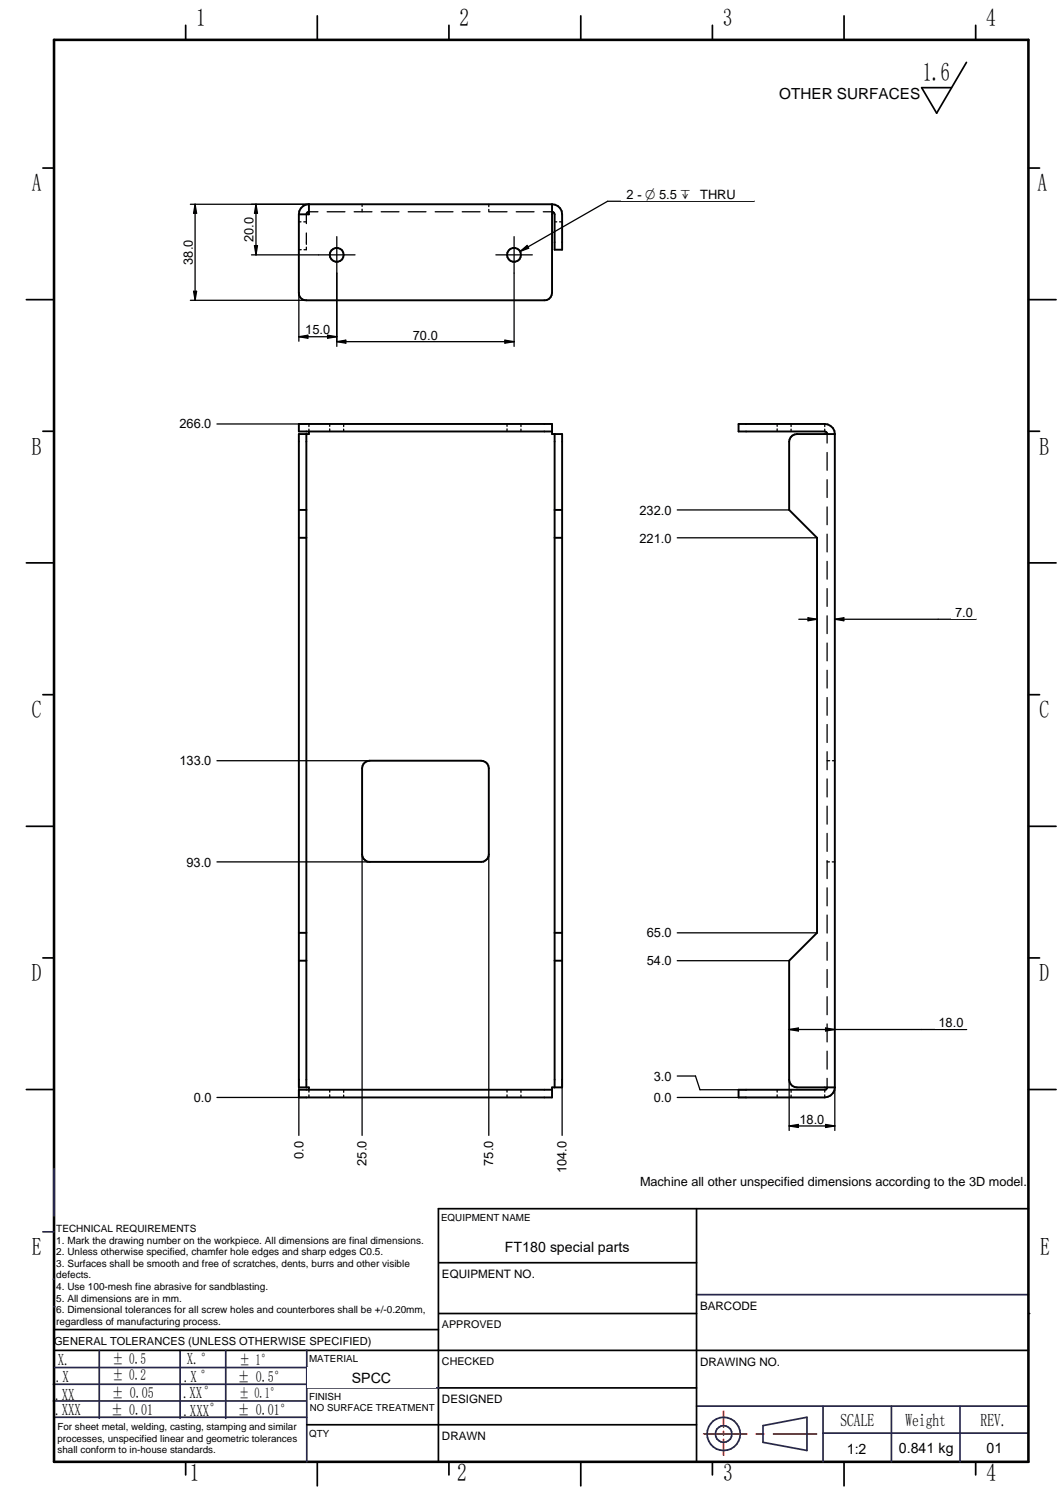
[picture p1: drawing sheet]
<svg xmlns="http://www.w3.org/2000/svg" width="210mm" height="297mm" viewBox="0 0 210 297" stroke-linecap="round" stroke-linejoin="round" font-family="sans-serif">
<g fill="none" stroke="#26264c" stroke-width=".34">
<path d="M8.5 243.3h2.2M10.5 252.6h.2M137.5 255.7h65.6M10.5 276.7h50M10.5 273.4h50M10.8 279.9h49.8M10.8 270.1h50M35.6 266.7v13.4M60.6 266.7v22M60.7 274.1h26M137.5 277.7h65.6M162.5 277.7v11"/>
<path d="M176 277.7v11M189.6 277.7v11M150.7 281.6l8.6-1.7v6.6l-8.6-1.6zM162.5 283h40.5"/>
</g>
<g fill="none" stroke="#000" stroke-width=".34">
<path d="M36.7 5v2.9M88.6 5v2.9M140.7 5v2.9M192.7 5v2.9M8.5 33.2h2.2M203.1 33.2h2.2M5.2 59.2h5.5M203.1 59.2h5.4M8.5 85.2h2.2M203.1 85.2h2.2M5.2 111.2h5.5M203.1 111.2h5.4"/>
<path d="M8.5 137.2h2.2M203.1 137.2h2.2M5.2 163.2h5.5M203.1 163.2h5.4M8.5 189.2h2.2M203.1 189.2h2.2M5.2 215.2h5.5M203.1 215.2h5.4M86.6 238.7v50M10.7 266.7h192.4M10.7 262.6h75.9M86.7 274.1h50.8"/>
<path d="M36.7 288.7v2.6M62.7 288.7v4.8M88.6 288.7v2.6M114.7 288.7v4.8M140.7 288.7v2.6M166.7 288.7v4.8M192.7 288.7v2.6"/>
</g>
<path d="M10.7 7.9h192.4v280.8h-192.4z" fill="none" stroke="#000" stroke-width=".51"/>
<path d="M142.9 278.7v3.2M138.9 283.2h8.5M142.9 282.7v.7M142.9 284.3v3.1M149.2 283.2h1.7M152.7 283.2h8.5" fill="none" stroke="#f00" stroke-width=".34"/>
<circle cx="10.6" cy="258.1" r=".17" fill="#26264c"/>
<g fill="none" stroke="#26264c" stroke-width=".34">
<path d="M10.7 230.8v9.4M19.6 266.7v13.4M44.6 266.7v13.4M60.5 266.7h.1"/>
<circle cx="142.9" cy="283.2" r="3.3"/>
<circle cx="142.9" cy="283.2" r="1.63"/>
</g>
<path d="M190.8 12.3l-5.8 10.1-3-5.1h5.9M86.6 238.7h116.5M86.7 259.4h50.8M86.7 249.4h50.8M86.6 281.4h50.9" fill="none" stroke="#000" stroke-width=".34"/>
<circle cx="203.1" cy="259.4" r=".17" fill="#000"/>
<g fill="#fff">
<path d="M137.9 271.4h64.4v6.1h-64.4z"/>
<path d="M189.9 283.9h13v4h-13z"/>
<path d="M86.9 254.9h50.2v4h-50.2z"/>
<path d="M60.7 270h25.3v4h-25.3z"/>
<path d="M87 244.3h50v4h-50z"/>
<path d="M60.8 277.1h25.2v4h-25.2z"/>
<path d="M176.4 284.1h13v4h-13z"/>
<path d="M162.7 284.1h13v4h-13z"/>
<path d="M137.9 260.4h64.5v6h-64.5z"/>
</g>
<path d="M62.7 3.1v4.8M114.7 3.1v4.8M166.7 3.1v4.8M137.5 238.7v50M60.6 281.4h26" fill="none" stroke="#000" stroke-width=".34"/>
<path d="M101.6 283.2h25.3v4h-25.3z" fill="#fff"/>
<g fill="none" stroke="#000" stroke-width=".38">
<path d="M61 40.3h48M61 40.3v2h-2M61 40.3a1.97 1.97 0 0 0-2 2M61 41.8l-.4 .3-.1 .2M109 40.3v17.5a1.48 1.48 0 0 1-1.5 1.5h-47a1.4 1.4 0 0 1-1.5-1.5v-15.5M109 40.3a1.97 1.97 0 0 1 2 2v7h-1.5v-7l-.1-.2-.4-.3M60.5 85.7v129.1M61 85.2v.5h-2v129.1h2v.4M109 85.2h-50v-1.5h50v2h2v129.1h-2v1.9h-50v-1.5h50M109.5 85.7v129.1M163.3 85.7v-.2l-.4-.3h-17.1v-1.5h17.1a2.03 2.03 0 0 1 1.9 2M164.8 85.7h-7.4a1.55 1.55 0 0 0-1.6 1.5v13.5l5.5 5.5v78l-5.5 5.5v23.5a1.55 1.55 0 0 0 1.6 1.6h7.4"/>
<path d="M164.8 85.7v129.1M59 100.7h1.5M59 106.2h1.5M109.5 100.7h1.5M109.5 106.2h1.5M71.8 150.8l.7-.5 .5-.1h22a1.55 1.55 0 0 1 1.5 1.5v17a1.48 1.48 0 0 1-1.5 1.5h-22a1.55 1.55 0 0 1-1.5-1.5v-17zM59 189.7h1.5M59 184.2h1.5M109.5 189.7h1.5M109.5 184.2h1.5M163.3 214.8l-.2 .4h-.2h-17.1v1.5h17.1a2.03 2.03 0 0 0 1.9-1.9"/>
<circle cx="66.5" cy="50.3" r="1.36"/>
<circle cx="101.5" cy="50.3" r="1.37"/>
</g>
<g fill="none" stroke="#000" stroke-width=".25">
<path d="M59 43.8h.4M59 49.3h.5M60 43.8h.5M60.5 42.3v1.9M60.5 46v2.3M60.5 48.8v.5h-.5M61 41.8h1.8M62.9 50.3h7.2M64.6 41.8h3.5M66.5 46.7v7.2M69.9 41.8h3.5M71.5 40.3v.5"/>
<path d="M71.5 41.3v.5M75.3 41.8h3.5M80.6 41.8h3.5M85.9 41.8h3.6M91.3 41.8h3.5M96.5 40.3v.5M96.5 41.4v.4M96.6 41.8h3.5M97.9 50.3h7.2M101.5 46.7v7.2M101.9 41.8h3.6M107.3 41.8h1.7"/>
<path d="M109.5 43.8h.4M110.5 43.8h.5M61 83.7v.5M61 84.8v.4M65.1 83.7v.5M65.1 84.7v.5M67.9 83.7v.5M67.9 84.8v.4M100.1 83.7v.5M100.1 84.7v.5M102.9 83.7v.5M102.9 84.8v.4"/>
<path d="M153.5 83.7v.5M153.5 84.7v.5M156.2 83.7v.5M156.2 84.8v.4M162.9 83.7v.5M162.9 84.8v.4M163.3 85.7v1.8M163.3 89.4v3.5M163.3 94.7v3.6M163.3 100.1v3.5M163.3 105.5v3.5M163.3 110.9v3.5"/>
<path d="M163.3 116.2v3.6M163.3 121.6v3.5M163.3 127v3.5M163.3 132.4v3.5M163.3 137.8v3.5M163.3 143.1v3.5M163.3 148.5v3.5M163.3 153.8v3.6M163.3 159.2v3.6M163.3 150.2h.5M164.4 150.2h.4M163.3 164.6v3.5"/>
<path d="M163.3 170v3.5M163.3 175.3v3.6M163.3 170.2h.5M164.3 170.2h.5M163.3 180.7v3.6M163.3 186.1v3.6M163.3 191.5v3.5M163.3 196.9v3.5M42.8 216.7h17.7M61 215.2v.5M61 216.2v.5M65.1 215.2v.5"/>
<path d="M65.1 216.2v.5M67.9 215.2v.5M67.9 216.3v.4M100.1 215.2v.5M100.1 216.2v.5M102.9 215.2v.5M102.9 216.3v.4M153.5 215.2v.5M153.5 216.2v.5M156.2 215.2v.5M156.2 216.3v.4M162.9 215.2v.5"/>
<path d="M162.9 216.2v.5M163.3 202.2v3.6M163.3 207.6v3.6M163.3 213v1.8"/>
</g>
<path d="M37.6 215.5h4.8v2.4h-4.8z" fill="#fff"/>
<path d="M42.8 170.2h30.2" fill="none" stroke="#000" stroke-width=".25"/>
<path d="M36.2 169h6.2v2.4h-6.2z" fill="#fff"/>
<path d="M42.8 150.2h30.2" fill="none" stroke="#000" stroke-width=".25"/>
<path d="M34.8 149h7.6v2.4h-7.6z" fill="#fff"/>
<path d="M42.8 83.7h17.7" fill="none" stroke="#000" stroke-width=".25"/>
<path d="M34.8 82.5h7.6v2.5h-7.6z" fill="#fff"/>
<path d="M59 213.2v11" fill="none" stroke="#000" stroke-width=".25"/>
<path d="M57.8 224.7h2.4v4.8h-2.4z" fill="#fff"/>
<path d="M71.5 168.7v55.5" fill="none" stroke="#000" stroke-width=".25"/>
<path d="M70.3 224.7h2.4v6.2h-2.4z" fill="#fff"/>
<path d="M96.5 168.7v55.5" fill="none" stroke="#000" stroke-width=".25"/>
<path d="M95.3 224.7h2.4v6.2h-2.4z" fill="#fff"/>
<path d="M111 213.2v11" fill="none" stroke="#000" stroke-width=".25"/>
<path d="M109.8 224.7h2.4v7.6h-2.4z" fill="#fff"/>
<path d="M59 57.8v9.6M66.5 53.9v13.5" fill="none" stroke="#000" stroke-width=".25"/>
<path d="M59.6 63.9h6.2v2.4h-6.2z" fill="#fff"/>
<path d="M66.5 53.9v14.5M101.5 53.9v14.5M59 66.5h7.5M59 66.5l1.8-.3v.6zM64.7 66.2l1.8 .3-1.8 .3z" fill="none" stroke="#000" stroke-width=".25"/>
<path d="M59 66.5l1.8-.3v.6zM64.7 66.2l1.8 .3-1.8 .3z" fill="#000"/>
<path d="M80.9 64.9h6.2v2.5h-6.2z" fill="#fff"/>
<path d="M37.6 40.3h23.4M37.6 59.3h22.9M66.5 67.5l1.8-.3v.6zM66.5 67.5h35M99.7 67.2l1.8 .3-1.8 .3z" fill="none" stroke="#000" stroke-width=".25"/>
<path d="M66.5 67.5l1.8-.3v.6zM99.7 67.2l1.8 .3-1.8 .3z" fill="#000"/>
<path d="M35.9 46.7h2.5v6.2h-2.5z" fill="#fff"/>
<path d="M38.2 57.5h.6l-.3 1.8zM38.5 40.3v19M38.5 40.3l.3 1.8h-.6zM155.8 213.2v10.1M164.8 214.8v8.5" fill="none" stroke="#000" stroke-width=".25"/>
<path d="M38.5 40.3l.3 1.8h-.6zM38.2 57.5h.6l-.3 1.8z" fill="#000"/>
<path d="M157.2 219.8h6.2v2.4h-6.2z" fill="#fff"/>
<path d="M49.7 50.3h13.2M49.7 40.3h11.3M155.8 222.4h9M155.8 222.4l1.8-.3v.6zM163 222.1l1.8 .3-1.8 .3z" fill="none" stroke="#000" stroke-width=".25"/>
<path d="M155.8 222.4l1.8-.3v.6zM163 222.1l1.8 .3-1.8 .3z" fill="#000"/>
<path d="M48 42.2h2.4v6.2h-2.4z" fill="#fff"/>
<path d="M50.2 48.5h.6l-.3 1.8zM50.5 40.3v10M50.5 40.3l.3 1.8h-.6zM133.7 216.7h13.6" fill="none" stroke="#000" stroke-width=".25"/>
<path d="M50.5 40.3l.3 1.8h-.6zM50.2 48.5h.6l-.3 1.8z" fill="#000"/>
<path d="M128.5 215.5h4.8v2.4h-4.8z" fill="#fff"/>
<path d="M133.7 189.7h22.1" fill="none" stroke="#000" stroke-width=".25"/>
<path d="M127.1 188.5h6.2v2.5h-6.2z" fill="#fff"/>
<path d="M133.7 184.2h27.6" fill="none" stroke="#000" stroke-width=".25"/>
<path d="M127.1 183h6.2v2.5h-6.2z" fill="#fff"/>
<path d="M133.7 106.2h27.6" fill="none" stroke="#000" stroke-width=".25"/>
<path d="M125.7 105h7.6v2.4h-7.6z" fill="#fff"/>
<path d="M133.7 100.7h22.1" fill="none" stroke="#000" stroke-width=".25"/>
<path d="M125.7 99.5h7.6v2.4h-7.6z" fill="#fff"/>
<path d="M185.3 122.3h7.4" fill="none" stroke="#000" stroke-width=".25"/>
<path d="M188 119.7h4.7v2.5h-4.7z" fill="#fff"/>
<path d="M157.7 122.3h3.6M159.6 122l1.7 .3-1.7 .3zM164.8 122.3h20.5M164.8 122.3l1.8-.3v.6zM182 203.3h8.9" fill="none" stroke="#000" stroke-width=".25"/>
<path d="M159.6 122l1.7 .3-1.7 .3zM164.8 122.3l1.8-.3v.6z" fill="#000"/>
<path d="M184.7 200.7h6.2v2.5h-6.2z" fill="#fff"/>
<path d="M138.2 215.2h9.1M155.8 203.3h26.2M155.8 203.3l1.8-.3v.6zM163 203l1.8 .3-1.8 .3z" fill="none" stroke="#000" stroke-width=".25"/>
<path d="M155.8 203.3l1.8-.3v.6zM163 203l1.8 .3-1.8 .3z" fill="#000"/>
<path d="M128.5 211.3h4.8v2.4h-4.8z" fill="#fff"/>
<path d="M120 39.8h28.9M133.7 212.5h3.6l.9 2.7" fill="none" stroke="#000" stroke-width=".25"/>
<path d="M122.7 37.2h26.2v2.4h-26.2z" fill="#fff"/>
<path d="M120 39.8l-17.3 9.9M102.7 49.7l1.4-1.2 .3 .5z" fill="none" stroke="#000" stroke-width=".25"/>
<path d="M102.7 49.7l1.4-1.2 .3 .5z" fill="#000"/>
<text font-size="5.1" x="182.2" y="16">1.6</text>
<g font-size="4.9">
<text x="38.7" y="5.2">1</text>
<text x="90.8" y="5.2">2</text>
<text x="142.7" y="5.2">3</text>
<text x="194.7" y="5.2">4</text>
<text x="6.3" y="37.8">A</text>
<text x="204.9" y="37.8">A</text>
<text x="6.3" y="89.8">B</text>
<text x="205.2" y="89.8">B</text>
<text x="6.3" y="141.8">C</text>
<text x="205.2" y="141.8">C</text>
<text x="6.3" y="193.8">D</text>
<text x="205.2" y="193.8">D</text>
<text x="6.3" y="247.9">E</text>
<text x="205.4" y="247.9">E</text>
<text x="37.5" y="292.5">1</text>
<text x="90.3" y="292.5">2</text>
<text x="142.8" y="292.5">3</text>
<text x="194.8" y="292.5">4</text>
</g>
<g font-size="3.6">
<text x="165.9" y="281.6">SCALE</text>
<text x="178.8" y="281.6">Weight</text>
<text x="193.6" y="281.6">REV.</text>
</g>
<g font-size="3.3">
<text x="11.4" y="269.7">X.</text>
<text x="36.9" y="269.4">X.°</text>
<text x="11" y="272.9">.X</text>
<text x="36.3" y="273">.X °</text>
<text x="10.9" y="276.4">.XX</text>
<text x="10.9" y="279.5">.XXX</text>
<text x="36.2" y="276">.XX°</text>
<text x="36.2" y="279.7">.XXX°</text>
</g>
<g font-size="3">
<text x="153.9" y="19.6">OTHER SURFACES</text>
<text x="22.2" y="269.3">± 0.5</text>
<text x="47.3" y="269.5">± 1°</text>
<text x="22.2" y="272.5">± 0.2</text>
<text x="47" y="273">± 0.5°</text>
<text x="22" y="279.4">± 0.01</text>
<text x="22.1" y="276.2">± 0.05</text>
<text x="46.9" y="279.4">± 0.01°</text>
</g>
<text font-size="2.9" x="47.2" y="276.2">± 0.1°</text>
<g font-size="2.8">
<text x="99.7" y="247.4">FT180 special parts</text>
<text x="69.5" y="273">SPCC</text>
<text x="167.2" y="287.1">1:2</text>
<text x="177.5" y="287.1">0.841 kg</text>
<text x="194.8" y="286.9">01</text>
</g>
<g font-size="2.5">
<text x="123.7" y="39.3">2 - O 5.5 `</text>
<text x="138.3" y="39.3">THRU</text>
<text x="50.1" y="47.8" transform="rotate(-90 50.1 47.8)">20.0</text>
<text x="38.1" y="52.3" transform="rotate(-90 38.1 52.3)">38.0</text>
<text x="60.3" y="66">15.0</text>
<text x="81.5" y="67.1">70.0</text>
<text x="35.4" y="84.6">266.0</text>
<text x="126.3" y="101.6">232.0</text>
<text x="126.3" y="107.1">221.0</text>
<text x="188.6" y="121.8">7.0</text>
<text x="35.4" y="151.1">133.0</text>
<text x="36.8" y="171.2">93.0</text>
<text x="127.7" y="185.1">65.0</text>
<text x="127.7" y="190.6">54.0</text>
<text x="185.3" y="202.9">18.0</text>
<text x="129.1" y="213.4">3.0</text>
<text x="38.3" y="217.6">0.0</text>
<text x="129.1" y="217.6">0.0</text>
<text x="157.9" y="221.9">18.0</text>
<text x="59.9" y="228.9" transform="rotate(-90 59.9 228.9)">0.0</text>
<text x="72.4" y="230.3" transform="rotate(-90 72.4 230.3)">25.0</text>
<text x="97.4" y="230.3" transform="rotate(-90 97.4 230.3)">75.0</text>
<text x="111.9" y="231.7" transform="rotate(-90 111.9 231.7)">104.0</text>
<text x="126.4" y="234.2">Machine all other unspecified dimensions according to the 3D model.</text>
</g>
<g font-size="2.3">
<text x="87.3" y="252.4">EQUIPMENT NO.</text>
<text x="138.2" y="258.7">BARCODE</text>
<text x="138.2" y="269.7">DRAWING NO.</text>
<text x="87.3" y="277.1">DESIGNED</text>
<text x="87.3" y="284.4">DRAWN</text>
</g>
<text font-size="2.2" x="10.7" y="265.6">GENERAL TOLERANCES (UNLESS OTHERWISE SPECIFIED)</text>
<g font-size="2.1">
<text x="87.3" y="262.3">APPROVED</text>
<text x="87.3" y="269.5">CHECKED</text>
</g>
<g font-size="2">
<text x="11.1" y="243.3">TECHNICAL REQUIREMENTS</text>
<text x="11.1" y="245.6">1. Mark the drawing number on the workpiece. All dimensions are final dimensions.</text>
<text x="11.1" y="247.9">2. Unless otherwise specified, chamfer hole edges and sharp edges C0.5.</text>
<text x="11.1" y="250.2">3. Surfaces shall be smooth and free of scratches, dents, burrs and other visible</text>
<text x="11.1" y="252.5">defects.</text>
<text x="11.1" y="254.8">4. Use 100-mesh fine abrasive for sandblasting.</text>
<text x="11.1" y="257.1">5. All dimensions are in mm.</text>
<text x="11.1" y="259.4">6. Dimensional tolerances for all screw holes and counterbores shall be +/-0.20mm,</text>
<text x="11.1" y="261.6">regardless of manufacturing process.</text>
</g>
<g font-size="1.9">
<text x="87.1" y="241.1">EQUIPMENT NAME</text>
<text x="61" y="269">MATERIAL</text>
<text x="61" y="276.4">FINISH</text>
<text x="61.2" y="278.8">NO SURFACE TREATMENT</text>
<text x="11.4" y="282.5">For sheet metal, welding, casting, stamping and similar</text>
<text x="11.4" y="284.7">processes, unspecified linear and geometric tolerances</text>
<text x="11.4" y="287">shall conform to in-house standards.</text>
<text x="61" y="283.7">QTY</text>
</g>
</svg>
